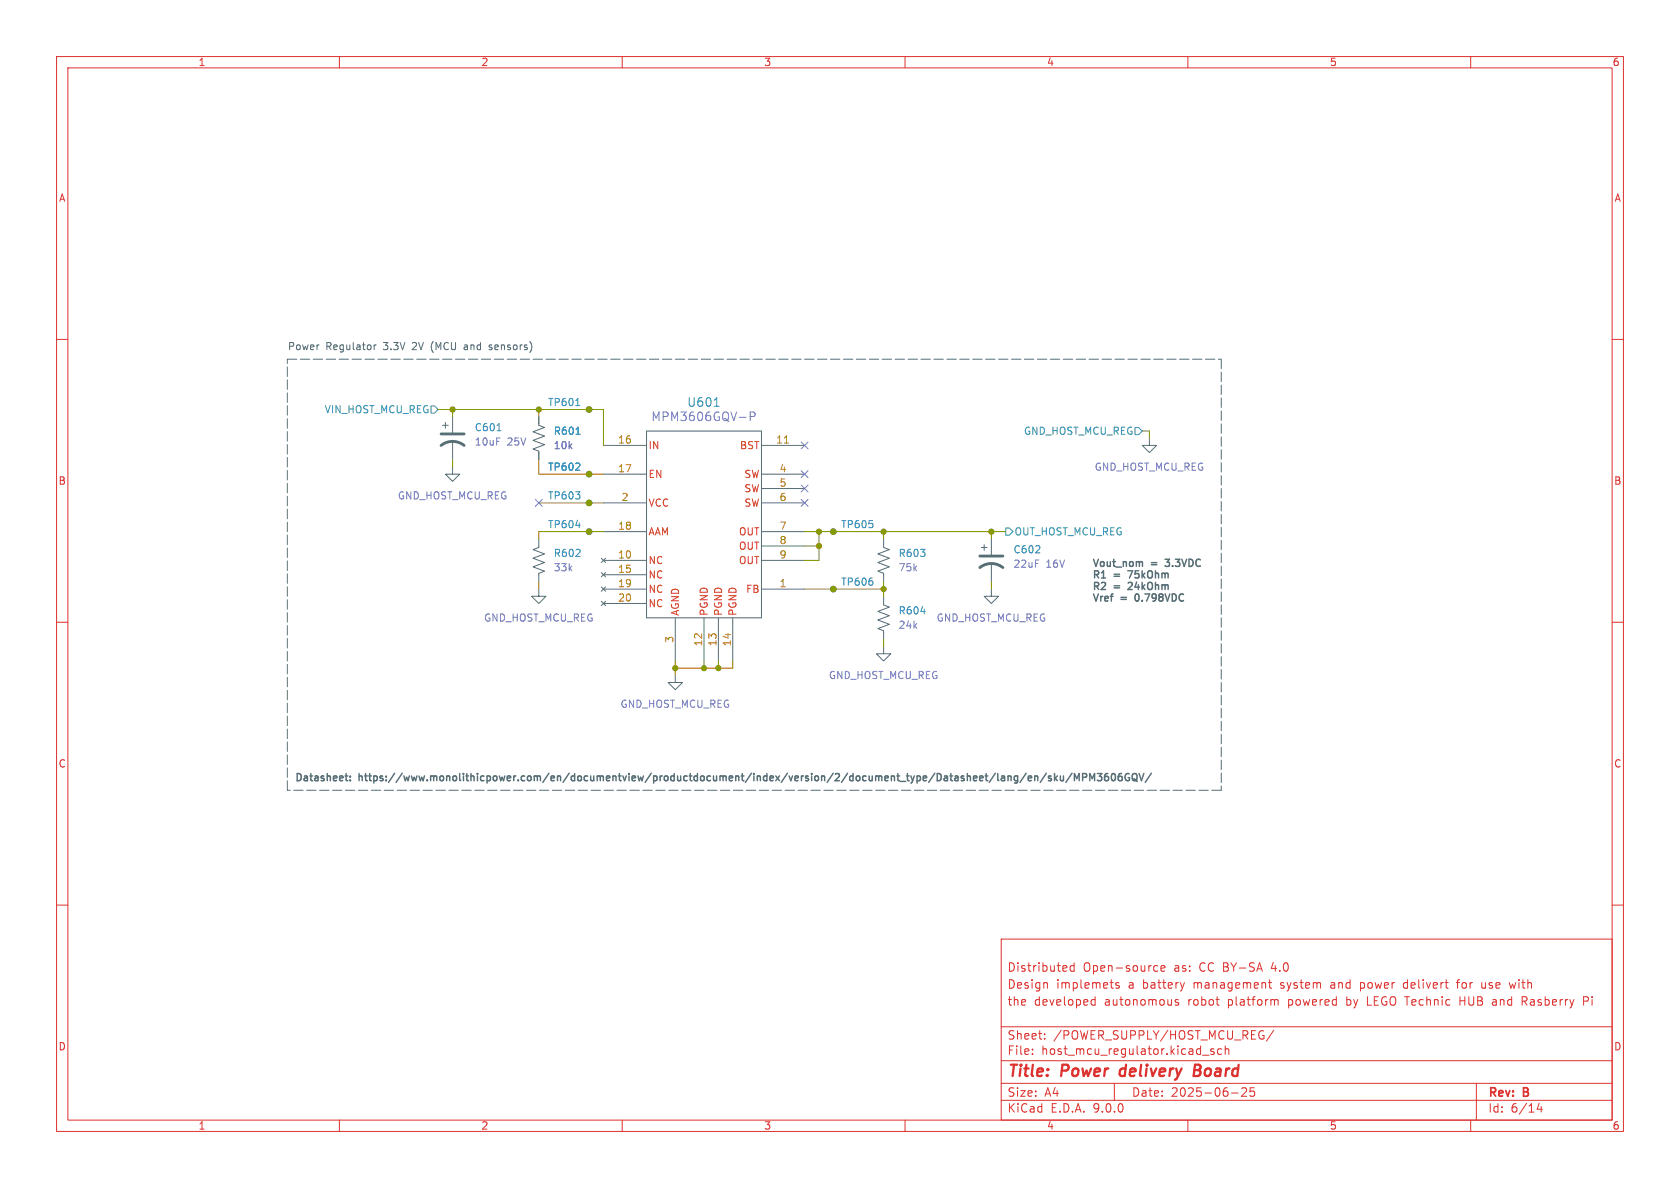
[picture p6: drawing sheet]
<svg xmlns="http://www.w3.org/2000/svg" width="297mm" height="210mm" viewBox="0 0 297 210" stroke-linecap="round" stroke-linejoin="round" font-family="sans-serif">
<g fill="none" stroke="#dc322f" stroke-width=".18">
<path d="M10 10h277v190h-277zM12 12h273v186h-273zM60 10v2M110 10v2M160 10v2M210 10v2M260 10v2M10 60h2M285 60h2M10 110h2M285 110h2M10 160h2"/>
<path d="M177 166h108v32h-108zM185 173.7l.2 .2v.8M188.5 170.8l.1 .3-.7 .1M189.9 170.2v1.5M189.9 170.8l-.4-.1-.3 .3v.4l.1 .2h.6M193 177.6h.6M193 176.8h.6M193.6 176.2v1.5M197.8 173.8l-.3-.1-.3 .2 .1 .2 .5 .2v.3h-.6M204.1 171.6h.6M204.1 170.8h.6M205.2 171.2l.8-.1-.1-.3-.4-.1-.3 .2 .1 .7h.6"/>
<path d="M208.3 176.8l-.3-.1-.3 .2 .1 .2 .5 .2v.3h-.6M209.4 173.7l-.4 1M224.2 173.7h.6M224.5 173.2v1.3l.3 .2M225.4 176.8h.5l.1 .9M240.5 173.7v1.5M240.5 174.6l.2 .1M240.7 173.7l-.2 .1M241.7 176.2v1.5h.8M248.4 173.7l-.3 .3v.4l.3 .3M257.5 173.7h.5M258 173.2l-.3 .2v1.3"/>
<path d="M258.1 176.2v1.5M258.1 176.9h.9M262 173.7v.9h.5M264 177.7h.4M264 176.7l.5 .1M264 177.1h.4M266.8 173.7l.3 1 .3-.7 .3 .7M269.5 177l.5 .7M269.9 176.3l-.2-.1h-.6v1.5M269.9 176.8l-.2 .2h-.6M280 177l.7-.1 .1-.2-.1-.4-.2-.1h-.5v1.5M285 160h2"/>
<path d="M60 198v2M110 198v2M160 198v2M177 194.5h108M177 191.5h108M177 187.5h108M177 181.5h108M182.5 186.3v.1M182.5 185.5v.1M184.7 183.6v.1M184.7 182.8v.1M197 191.5v3"/>
<path d="M210 198v2M212.6 186.5h1.1M214.6 185.5l-.4-.1-.2 .2 .1 .2 .5 .2v.3h-.6M216 185.5l-.5-.1-.3 .3v.4l.2 .2h.6M216.6 185.5l.2-.1 .4 .1v.9M216.6 184.9v1.5M217.7 193.2h1.2M219.5 192.4l.6-.1 .2 .1 .1 .3-.9 1.1h.9M221.7 192.3h-.7v.7l.2-.1h.5l.1 .3-.1 .5-.2 .1-.5-.1M223.2 183.1h.3l-.1 .5M225.2 182.1l-1.3 2M260 198v2"/>
<path d="M261 191.5v6.5M272.1 195l-.4 1.1h1M272.5 195.6v1"/>
</g>
<path d="M198.1 189.1l-.2 .7 .4 .4M211.1 189.2h.7M211.8 189.2l.3 .1M211.9 188.2h-.6l-.3 2 1-.1M212 189.1l-.2 .1" fill="none" stroke="#dc322f" stroke-width=".4"/>
<g fill="none" stroke="#586e75" stroke-width=".18">
<path d="M66.1 61v.8M66.5 61l-.4 .2M78.2 75.2h1M78.7 74.7v1M80 73.7v2.8M80 78v3.3M82.2 61h-.1M82.2 61.3l-.2 .2 .2 .3M86.5 61.8h.3M86.8 61l-.3 .2v.1l.3 .1M95.2 73.7v1.5l1.1 .4-2.1 .7 2.1 .8-2.1 .8 2.1 .7-2.1 .8 1 .4v1.5M104.1 72.4h.1"/>
<path d="M106.7 78.7h7.6M114.3 76.2h20.3v33h-20.3zM134.6 78.7h7.6M203.2 77.5v1.2h1.3l-1.3 1.3-1.3-1.3h1.3M80 82.6v1.2h1.3l-1.3 1.3-1.3-1.3h1.3M95.2 95.3v1.5l-1 .4 2.1 .7-2.1 .8 2.1 .7-2.1 .8 2.1 .8-1.1 .3v1.6M104.1 88.9h.1M104.1 83.8h.1M104.1 94h.1M106.3 98.7l.8 .7M106.7 83.8h7.6M106.7 88.9h7.6"/>
<path d="M106.7 94h7.6M106.7 99.1h7.6M107.1 98.7l-.8 .7M134.6 83.8h7.6M134.6 88.9h7.6M134.6 94h7.6M134.6 99.1h7.6M134.6 86.4h7.6M134.6 96.5h7.6M147.3 94h.1M156.2 95.3v1.5l1 .4-2 .7 2 .8-2 .7 2 .8-2 .8 1 .3v1.6M173.5 96.8h1"/>
<path d="M174 96.3v1M175.3 95.3v2.7M175.3 99.6v3.3M95.2 104.1v1.3h1.3l-1.3 1.3-1.2-1.3h1.2M106.3 101.2l.8 .8M106.3 103.8l.8 .7M106.3 106.3l.8 .8M106.7 101.6h7.6M106.7 104.1h7.6M106.7 106.7h7.6M107.1 101.2l-.8 .8M107.1 103.8l-.8 .7"/>
<path d="M107.1 106.3l-.8 .8M119.4 119.4v1.3h1.2l-1.2 1.2-1.3-1.2h1.3M119.4 109.2v7.6M124.5 109.2v7.6M127 109.2v7.6M129.5 109.2v7.6M134.6 104.1h7.6M147.3 104.1h.1M156.2 105.4v1.5l1 .4-2 .8 2 .7-2 .8 2 .8-2 .7 1 .4v1.5M156.2 114.3v1.3h1.3l-1.3 1.2-1.3-1.2h1.3M175.3 104.1v1.3h1.2l-1.2 1.3-1.3-1.3h1.3"/>
<circle cx="104.1" cy="72.4" r=".51"/>
<circle cx="104.1" cy="94" r=".51"/>
<circle cx="104.1" cy="83.8" r=".51"/>
<circle cx="104.1" cy="88.9" r=".51"/>
<circle cx="147.3" cy="94" r=".51"/>
<circle cx="147.3" cy="104.1" r=".51"/>
</g>
<path d="M78 78.7a3.3 3.3 0 0 1 4 0M78 76.7h4M173.2 98.3h4.1M173.2 100.3a3.3 3.3 0 0 1 4.1 0" fill="none" stroke="#586e75" stroke-width=".51"/>
<path d="M87.9 76.1h.7M101.8 71.7h.7M101.8 76.8h.8M126.3 71.8h.8M101.8 92.9h.8M162.8 108.1h.8" fill="none" stroke="#268bd2" stroke-width=".18"/>
<path d="M138.7 78.3h.7" fill="none" stroke="#b58900" stroke-width=".18"/>
<path d="M132.6 73.6h.7l.2-.3-.1-.3-.2-.2h-.6v1.6M141.6 78.1l1.2 1.2M142.8 78.1l-1.2 1.2M94.6 88.3l1.3 1.2M95.9 88.3l-1.3 1.2M141.6 88.3l1.2 1.2M141.6 83.2l1.2 1.2M141.6 85.8l1.2 1.2M142.8 88.3l-1.2 1.2M142.8 83.2l-1.2 1.2M142.8 85.8l-1.2 1.2" fill="none" stroke="#6c71c4" stroke-width=".18"/>
<path d="M76.2 71.8h.6l.7 .6-.7 .6h-.6zM200.7 75.6h.6l.6 .6-.6 .6h-.6zM177.8 93.3h.6l.7 .7-.7 .6h-.6z" fill="none" stroke="#2aa198" stroke-width=".18"/>
<path d="M50.8 63.5h165.1M215.9 63.5v76.2M50.8 139.7v-76.2M215.9 139.7h-165.1" fill="none" stroke="#586e75" stroke-width=".18" stroke-dasharray="1.7 .6"/>
<g fill="none" stroke="#859900" stroke-width=".18">
<path d="M77.5 72.4h29.2v6.3M80 72.4v1.3M95.2 72.4v1.3M201.9 76.2h1.3v1.3M80 81.3v1.3M95.2 81.3v2.5h11.5M95.2 88.9h11.5M106.7 94h-11.5v1.3M142.2 94h35.6M142.2 96.5h2.6M144.8 94v5.1h-2.6M156.2 94v1.3"/>
<path d="M175.3 94v1.3M95.2 102.9v1.2M119.4 116.8v2.6M124.5 116.8v1.3M127 116.8v1.3M129.5 116.8v1.3h-10.1M142.2 104.1h14M156.2 102.9v2.5M156.2 113v1.3M175.3 102.9v1.2"/>
</g>
<g fill="none" stroke="#586e75" stroke-width=".25">
<path d="M206 98.9h.8M199.5 103l-.1 .1M200.1 103.5l-.7 .7h.8M200.7 105.2v.8M206 100l.1 .1M61.9 137.9v.1M61.9 137.2v.1M182.9 137.3l.2-.1h.3l.1 .8M185 136.7l-1.1 1.6M185.8 137.2h-.3l-.2 .1 .1 .2 .4 .1v.4h-.5M186.4 136.7v1.3M186.6 137.5l.3 .5"/>
<path d="M186.9 137.2l-.5 .4M187.5 137.2v.8h.3l.2-.1M188 137.2v.8M189.5 136.7l-1.1 1.6M189.9 138v-1.3l.5 .9 .4-.9v1.3M191.4 137.4l.6-.1 .1-.1v-.3l-.7-.2v1.3M192.7 138v-1.3l.4 .9 .4-.9v1.3M194 136.7h.8l-.4 .5 .3 .1v.6l-.2 .1-.5-.1M195.9 136.7l-.4 .1a.86 .86 0 0 0 0 1.2l.4-.1 .1-.4-.3-.3-.3 .1-.1 .2M196.7 136.8l.1-.1a.68 .68 0 0 1 .4 .7 .68 .68 0 0 1-.4 .6 .84 .84 0 0 1-.1-1.2zM198.3 136.7l-.4 .1a.86 .86 0 0 0 0 1.2l.4-.1 .1-.4-.2-.3h-.3l-.2 .3M199.6 136.8a.59 .59 0 0 0-.7 .6 .59 .59 0 0 0 .7 .6l.1-.5h-.3"/>
<path d="M200.2 136.9l.3-.2a.43 .43 0 0 1 .5 .5v.4a.42 .42 0 0 1-.4 .4 .42 .42 0 0 1-.4-.4zM200.4 137.7l.7 .4M201.4 136.7l.4 1.3 .4-1.3M203.5 136.7l-1 1.6"/>
</g>
<g fill="#859900" stroke="#859900" stroke-width=".18">
<circle cx="80" cy="72.4" r=".46"/>
<circle cx="95.2" cy="72.4" r=".46"/>
<circle cx="104.1" cy="72.4" r=".46"/>
<circle cx="147.3" cy="104.1" r=".46"/>
<circle cx="156.2" cy="94" r=".46"/>
<circle cx="147.3" cy="94" r=".46"/>
<circle cx="144.8" cy="94" r=".46"/>
<circle cx="144.8" cy="96.5" r=".46"/>
<circle cx="127" cy="118.1" r=".46"/>
<circle cx="175.3" cy="94" r=".46"/>
<circle cx="119.4" cy="118.1" r=".46"/>
<circle cx="124.5" cy="118.1" r=".46"/>
<circle cx="104.1" cy="88.9" r=".46"/>
<circle cx="104.1" cy="94" r=".46"/>
<circle cx="104.1" cy="83.8" r=".46"/>
<circle cx="156.2" cy="104.1" r=".46"/>
</g>
<g font-size="2.8" fill="#dc322f">
<text x="178" y="190.9">Title:</text>
<text x="187.7" y="190.9">Power</text>
<text x="198.8" y="190.9">delivery</text>
<text x="212.7" y="190.9">Board</text>
</g>
<g font-size="2.1" fill="#6c71c4">
<text x="115.1" y="74.7">MPM3606GQV-P</text>
<text x="121.4" y="72.1">U601</text>
</g>
<g font-size="2.1" fill="#dc322f">
<text x="178" y="172">Distributed</text>
<text x="191.4" y="172">Open-source</text>
<text x="207.6" y="172">as:</text>
<text x="212.2" y="172">CC BY-SA</text>
<text x="225.1" y="172">4.0</text>
<text x="178" y="178">the</text>
<text x="178" y="175">Design</text>
<text x="182.8" y="178">developed</text>
<text x="186.7" y="175">implemets</text>
<text x="195.3" y="178">autonomous</text>
<text x="199.5" y="175">a</text>
<text x="202.2" y="175">battery</text>
<text x="210.2" y="178">robot</text>
<text x="211.3" y="175">management</text>
<text x="217.3" y="178">platform</text>
<text x="226.8" y="175">system</text>
<text x="228.1" y="178">powered</text>
<text x="235.8" y="175">and</text>
<text x="238.6" y="178">by</text>
<text x="241.2" y="175">power</text>
<text x="242.4" y="178">LEGO Technic</text>
<text x="249" y="175">delivert</text>
<text x="258.6" y="175">for</text>
<text x="259.1" y="178">HUB</text>
<text x="263.1" y="175">use</text>
<text x="265" y="178">and</text>
<text x="268.2" y="175">with</text>
<text x="270.4" y="178">Rasberry</text>
<text x="281.4" y="178">Pi</text>
<text x="178" y="184">Sheet:</text>
<text x="186.2" y="184">/POWER_SUPPLY/HOST_MCU_REG/</text>
<text x="178" y="186.7">File:</text>
<text x="184.1" y="186.7">host_mcu_regulator.kicad_sch</text>
<text x="178" y="196.9">KiCad</text>
<text x="178" y="194.1">Size:</text>
<text x="184.7" y="194.1">A4</text>
<text x="185.7" y="196.9">E.D.A.</text>
<text x="193.3" y="196.9">9.0.0</text>
<text x="200" y="194.1">Date:</text>
<text x="207" y="194.1">2025-06-25</text>
<text x="263" y="194.3">Rev:</text>
<text x="263" y="196.9">Id:</text>
<text x="267.1" y="196.9">6/14</text>
<text x="269.4" y="194.3">B</text>
</g>
<g font-size="1.8" fill="#dc322f">
<text x="35" y="11.9">1</text>
<text x="85" y="11.9">2</text>
<text x="135" y="11.9">3</text>
<text x="185" y="11.9">4</text>
<text x="235" y="11.9">5</text>
<text x="285" y="11.9">6</text>
<text x="10.3" y="35.9">A</text>
<text x="285.3" y="35.9">A</text>
<text x="10.3" y="85.9">B</text>
<text x="285.3" y="85.9">B</text>
<text x="10.3" y="135.9">C</text>
<text x="285.3" y="135.9">C</text>
<text x="10.3" y="185.9">D</text>
<text x="285.3" y="185.9">D</text>
<text x="35" y="199.9">1</text>
<text x="85" y="199.9">2</text>
<text x="135" y="199.9">3</text>
<text x="185" y="199.9">4</text>
<text x="235" y="199.9">5</text>
<text x="285" y="199.9">6</text>
</g>
<g font-size="1.8" fill="#586e75">
<text x="50.8" y="62">Power</text>
<text x="57.6" y="62">Regulator</text>
<text x="67.9" y="62">3.3V</text>
<text x="73.2" y="62">2V</text>
<text x="76.6" y="62">(MCU</text>
<text x="82.7" y="62">and</text>
<text x="87.3" y="62">sensors)</text>
<text x="193" y="100.3">Vout_nom</text>
<text x="203.6" y="100.3">=</text>
<text x="206.6" y="100.3">3.3VDC</text>
<text x="193" y="102.3">R1</text>
<text x="193" y="104.4">R2</text>
<text x="193" y="106.4">Vref</text>
<text x="197" y="102.3">=</text>
<text x="197" y="104.4">=</text>
<text x="198.2" y="106.4">=</text>
<text x="200" y="102.3">75kOhm</text>
<text x="200" y="104.4">24kOhm</text>
<text x="201.3" y="106.4">0.798VDC</text>
<text x="52.1" y="138.2">Datasheet:</text>
<text x="63.5" y="138.2">https://www.monolithicpower.com/en/documentview/productdocument/index/version/2/document_type/Datasheet/lang/en/sku/MPM3606GQV/</text>
</g>
<g font-size="1.8" fill="#268bd2">
<text x="96.8" y="72">TP601</text>
<text x="83.8" y="76.4">C601</text>
<text x="97.8" y="77.1">R601</text>
<text x="96.8" y="83.4">TP602</text>
<text x="96.8" y="88.5">TP603</text>
<text x="96.8" y="93.6">TP604</text>
<text x="148.6" y="93.6">TP605</text>
<text x="97.8" y="98.7">R602</text>
<text x="158.8" y="98.7">R603</text>
<text x="179.1" y="98">C602</text>
<text x="148.6" y="103.7">TP606</text>
<text x="158.8" y="108.8">R604</text>
</g>
<g font-size="1.8" fill="#2aa198">
<text x="57.3" y="73.3">VIN_HOST_MCU_REG</text>
<text x="180.9" y="77.1">GND_HOST_MCU_REG</text>
<text x="179.3" y="94.8">OUT_HOST_MCU_REG</text>
</g>
<g font-size="1.8" fill="#6c71c4">
<text x="83.8" y="79">10uF</text>
<text x="89.7" y="79">25V</text>
<text x="97.8" y="79.6">10k</text>
<text x="193.4" y="83.4">GND_HOST_MCU_REG</text>
<text x="70.2" y="88.5">GND_HOST_MCU_REG</text>
<text x="97.8" y="101.2">33k</text>
<text x="158.8" y="101.2">75k</text>
<text x="179.1" y="100.6">22uF</text>
<text x="184.9" y="100.6">16V</text>
<text x="85.5" y="110.1">GND_HOST_MCU_REG</text>
<text x="158.8" y="111.4">24k</text>
<text x="165.5" y="110.1">GND_HOST_MCU_REG</text>
<text x="109.6" y="125.3">GND_HOST_MCU_REG</text>
<text x="146.4" y="120.2">GND_HOST_MCU_REG</text>
</g>
<g font-size="1.8" fill="#b58900">
<text x="109.2" y="78.5">16</text>
<text x="109.2" y="83.6">17</text>
<text x="137.1" y="78.5">11</text>
<text x="137.7" y="83.6">4</text>
<text x="109.8" y="88.6">2</text>
<text x="137.7" y="86.1">5</text>
<text x="137.7" y="88.6">6</text>
<text x="109.2" y="93.7">18</text>
<text x="137.7" y="93.7">7</text>
<text x="109.2" y="98.8">10</text>
<text x="109.2" y="101.3">15</text>
<text x="137.7" y="96.3">8</text>
<text x="137.7" y="98.8">9</text>
<text x="109.2" y="103.9">19</text>
<text x="109.2" y="106.4">20</text>
<text x="137.7" y="103.9">1</text>
<text x="119.1" y="113.7" transform="rotate(-90 119.1 113.7)">3</text>
<text x="124.2" y="114.3" transform="rotate(-90 124.2 114.3)">12</text>
<text x="126.7" y="114.3" transform="rotate(-90 126.7 114.3)">13</text>
<text x="129.3" y="114.3" transform="rotate(-90 129.3 114.3)">14</text>
</g>
<g font-size="1.8" fill="#cb4b16">
<text x="114.6" y="79.6">IN</text>
<text x="130.7" y="79.6">BST</text>
<text x="114.6" y="84.7">EN</text>
<text x="114.6" y="89.8">VCC</text>
<text x="131.5" y="84.7">SW</text>
<text x="131.5" y="87.2">SW</text>
<text x="131.5" y="89.8">SW</text>
<text x="114.6" y="94.8">AAM</text>
<text x="130.5" y="94.8">OUT</text>
<text x="114.6" y="99.9">NC</text>
<text x="130.5" y="97.4">OUT</text>
<text x="130.5" y="99.9">OUT</text>
<text x="114.6" y="102.5">NC</text>
<text x="114.6" y="105">NC</text>
<text x="114.6" y="107.5">NC</text>
<text x="131.8" y="105">FB</text>
<text x="120.2" y="109" transform="rotate(-90 120.2 109)">AGND</text>
<text x="125.3" y="109" transform="rotate(-90 125.3 109)">PGND</text>
<text x="127.9" y="109" transform="rotate(-90 127.9 109)">PGND</text>
<text x="130.4" y="109" transform="rotate(-90 130.4 109)">PGND</text>
</g>
</svg>
